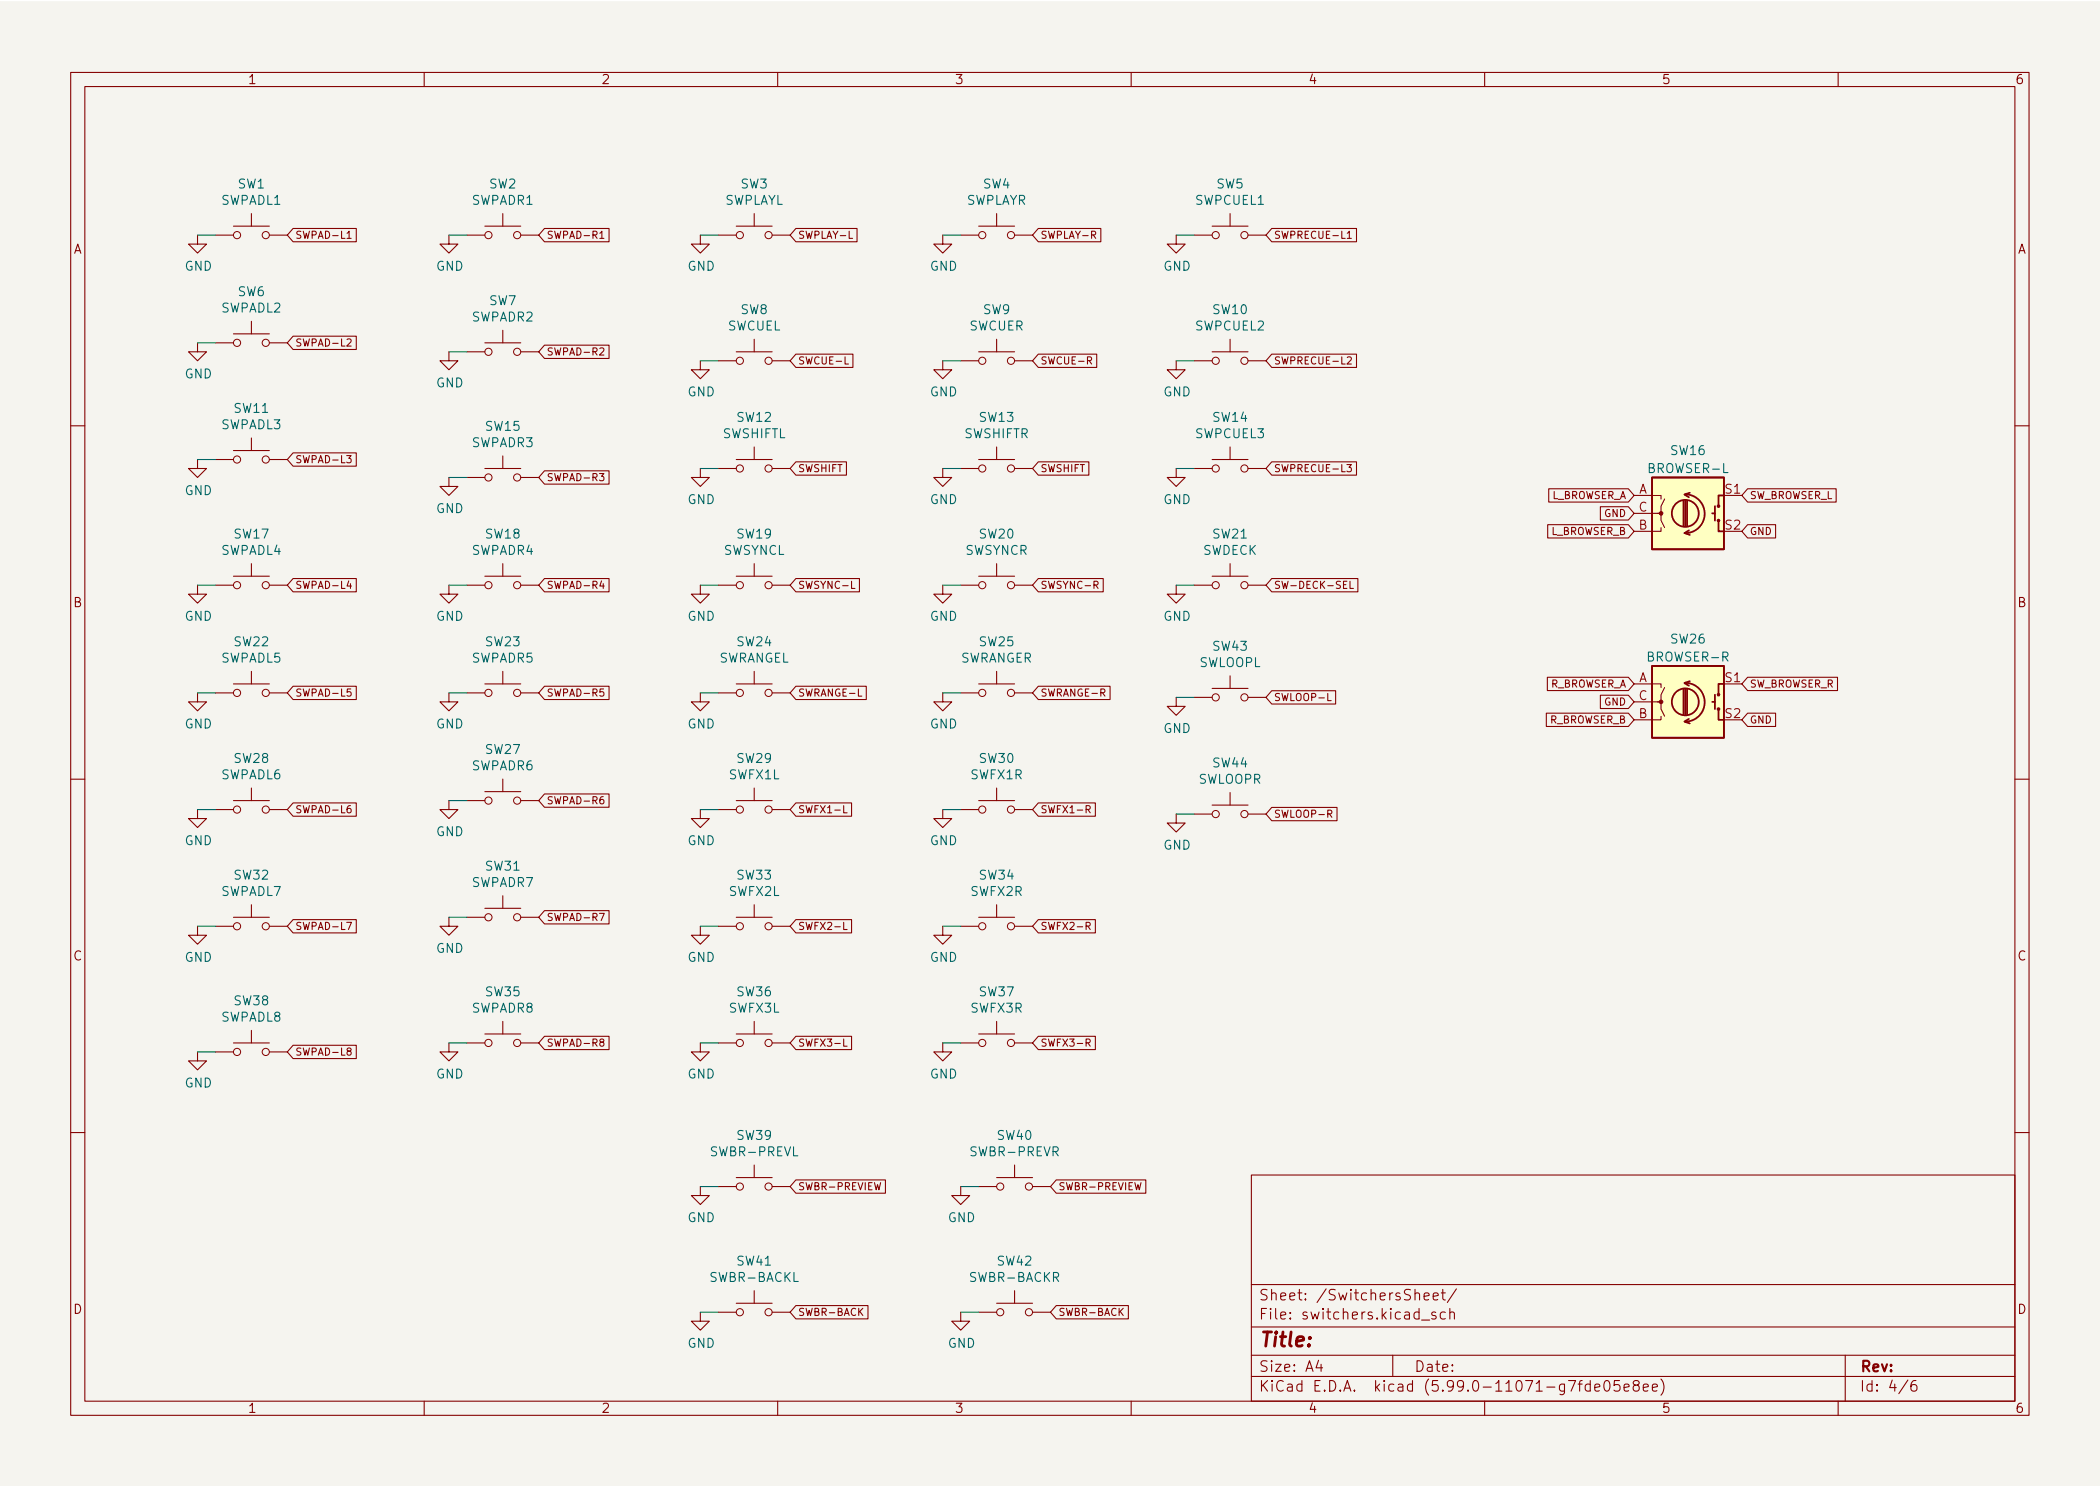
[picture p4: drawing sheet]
<svg xmlns="http://www.w3.org/2000/svg" width="297mm" height="210mm" viewBox="0 0 297 210" stroke-linecap="round" stroke-linejoin="round" font-family="sans-serif">
<path d="M0 .2h297v210.1h-297z" fill="#f5f4ef" stroke="#f5f4ef" stroke-width=".14"/>
<g fill="none" stroke="#840000" stroke-width=".15">
<path d="M10 10.2h277v190.1h-277zM12 12.2h273v186.1h-273zM60 10.2v2M110 10.2v2M160 10.2v2M210 10.2v2M260 10.2v2M27.9 33.3v1.2h1.3l-1.3 1.3-1.2-1.3h1.2M30.5 33.3h2.5M33 32h5.1M35.6 30.2v1.8M38.1 33.3h2.5"/>
<path d="M41.5 32.3h8.9v1.9h-8.9l-.9-.9zM49.1 33l.3-.3v1M49.1 33.7h.6M63.5 33.3v1.2h1.3l-1.3 1.3-1.3-1.3h1.3M66 33.3h2.6M68.6 32h5.1M71.1 30.2v1.8M73.7 33.3h2.5M77 32.3h9.1v1.9h-9.1l-.8-.9zM84.8 33l.3-.3v1M84.8 33.7h.6M99.1 33.3v1.2h1.2l-1.2 1.3-1.3-1.3h1.3"/>
<path d="M101.6 33.3h2.5M104.1 32h5.1M106.7 30.2v1.8M109.2 33.3h2.6M112.6 32.3h8.6v1.9h-8.6l-.8-.9zM120.1 32.7v1h.5M133.3 33.3v1.2h1.3l-1.3 1.3-1.2-1.3h1.2M135.9 33.3h2.5M138.4 32h5.1M141 30.2v1.8M143.5 33.3h2.5M146.9 32.3h8.8v1.9h-8.8l-.9-.9z"/>
<path d="M154.4 33.2h.5l.1-.1-.1-.3-.5-.1v1M154.6 33.2l.4 .5M166.4 33.3v1.2h1.2l-1.2 1.3-1.3-1.3h1.3M168.9 33.3h2.5M171.4 32h5.1M174 30.2v1.8M176.5 33.3h2.6M179.9 32.3h12v1.9h-12l-.8-.9zM190.6 33l.3-.3v1M190.6 33.7h.5M27.9 48.5v1.3h1.3l-1.3 1.2-1.2-1.2h1.2M30.5 48.5h2.5"/>
<path d="M33 47.2h5.1M35.6 45.5v1.7M38.1 48.5h2.5M41.5 47.6h8.9v1.8h-8.9l-.9-.9zM49.1 48h.4l.2 .2-.7 .8h.7M63.5 49.8v1.2h1.3l-1.3 1.3-1.3-1.3h1.3M66 49.8h2.6M68.6 48.5h5.1M71.1 46.7v1.8M73.7 49.8h2.5M77 48.8h9.1v1.9h-9.1l-.8-.9zM84.8 49.3l.4-.1 .2 .3-.6 .7h.6"/>
<path d="M99.1 51v1.3h1.2l-1.2 1.3-1.3-1.3h1.3M101.6 51h2.5M104.1 49.8h5.1M106.7 48v1.8M109.2 51h2.6M112.6 50.1h8v1.9h-8l-.8-1zM119.5 50.5v1h.5M133.3 51v1.3h1.3l-1.3 1.3-1.2-1.3h1.2M135.9 51h2.5M138.4 49.8h5.1M141 48v1.8M143.5 51h2.5"/>
<path d="M146.9 50.1h8.2v1.9h-8.2l-.9-1zM153.8 51h.5l.1-.2v-.2l-.6-.1v1M154.1 51l.3 .5M166.4 51v1.3h1.2l-1.2 1.3-1.3-1.3h1.3M168.9 51h2.5M171.4 49.8h5.1M174 48v1.8M176.5 51h2.6M179.9 50.1h12v1.9h-12l-.8-1zM190.6 50.6l.4-.1 .1 .3-.6 .7h.6M10 60.2h2M27.9 65v1.3h1.3l-1.3 1.3-1.2-1.3h1.2"/>
<path d="M30.5 65h2.5M33 63.7h5.1M35.6 62v1.7M35.6 79.8v1.7M38.1 65h2.5M41.5 64.1h8.9v1.9h-8.9l-.9-1zM49 64.5h.7l-.4 .3 .3 .1v.5l-.1 .1-.5-.1M63.5 67.6v1.2h1.3l-1.3 1.3-1.3-1.3h1.3M66 67.6h2.6M68.6 66.3h5.1M71.1 64.5v1.8M71.1 79.8v1.7"/>
<path d="M73.7 67.6h2.5M77 66.6h9.1v1.9h-9.1l-.8-.9zM84.8 67h.6l-.3 .4 .3 .1v.4l-.2 .1-.4-.1M99.1 66.3v1.3h1.2l-1.2 1.2-1.3-1.2h1.3M101.6 66.3h2.5M104.1 65h5.1M106.7 63.2v1.8M106.7 79.8v1.7M109.2 66.3h2.6M112.6 65.3h7.1v1.9h-7.1l-.8-.9zM133.3 66.3v1.3h1.3l-1.3 1.2-1.2-1.2h1.2M135.9 66.3h2.5"/>
<path d="M138.4 65h5.1M141 63.2v1.8M141 79.8v1.7M143.5 66.3h2.5M146.9 65.3h7.1v1.9h-7.1l-.9-.9zM166.4 66.3v1.3h1.2l-1.2 1.2-1.3-1.2h1.3M168.9 66.3h2.5M171.4 65h5.1M174 63.2v1.8M174 79.8v1.7M176.5 66.3h2.6M179.9 65.3h12v1.9h-12l-.8-.9z"/>
<path d="M190.5 65.7h.6l-.3 .4 .3 .1v.5h-.1h-.5M218.9 74.2h11.4l.8 1-.8 .9h-11.4zM219.1 69.2h11.2l.8 .9-.8 .9h-11.2zM226.4 71.7h3.9l.8 .9-.8 1h-3.9zM231.1 70.1h3.8v.5M231.1 72.6h3.8v1.1l.6 1M234.9 74.7v.5h-3.8M235.5 70.6l-.6 1v1h-.5M247.2 69.2h12.5v1.8h-12.5l-.8-.9zM247.2 74.2h4v1.9h-4l-.8-.9zM285 60.2h2M27.9 98v1.3h1.3l-1.3 1.3-1.2-1.3h1.2"/>
<path d="M27.9 82.8v1.3h1.3l-1.3 1.2-1.2-1.2h1.2M30.5 82.8h2.5M30.5 98h2.5M33 81.5h5.1M33 96.8h5.1M35.6 95v1.8M38.1 82.8h2.5M38.1 98h2.5M41.5 97.1h8.9v1.9h-8.9l-.9-1zM41.5 81.9h8.9v1.8h-8.9l-.9-.9zM49.3 82.2l-.2 .7h.6M49.6 82.6v.7"/>
<path d="M49.6 97.5h-.5v.5l.1-.1h.4l.1 .2-.1 .3-.1 .1-.4-.1M63.5 98v1.3h1.3l-1.3 1.3-1.3-1.3h1.3M63.5 82.8v1.3h1.3l-1.3 1.2-1.3-1.2h1.3M66 82.8h2.6M66 98h2.6M68.6 81.5h5.1M68.6 96.8h5.1M71.1 95v1.8M73.7 82.8h2.5M73.7 98h2.5M77 81.9h9.1v1.8h-9.1l-.8-.9zM77 97.1h9.1v1.9h-9.1l-.8-1z"/>
<path d="M85.1 82.2l-.3 .7h.7M85.3 82.6v.7M85.4 97.5h-.5l-.1 .5 .2-.1h.3l.1 .2v.3l-.2 .1-.4-.1M99.1 82.8v1.3h1.2l-1.2 1.2-1.3-1.2h1.3M99.1 98v1.3h1.2l-1.2 1.3-1.3-1.3h1.3M101.6 82.8h2.5M101.6 98h2.5M104.1 81.5h5.1M104.1 96.8h5.1M106.7 95v1.8M109.2 82.8h2.6M109.2 98h2.6"/>
<path d="M112.6 97.1h9.9v1.9h-9.9l-.8-1zM112.6 81.9h9v1.8h-9l-.8-.9zM120.5 82.2v1.1h.4M121.4 97.5v1h.5M133.3 98v1.3h1.3l-1.3 1.3-1.2-1.3h1.2M133.3 82.8v1.3h1.3l-1.3 1.2-1.2-1.2h1.2M135.9 82.8h2.5M135.9 98h2.5M138.4 81.5h5.1M138.4 96.8h5.1M141 95v1.8M143.5 82.8h2.5"/>
<path d="M143.5 98h2.5M146.9 81.9h9.1v1.8h-9.1l-.9-.9zM146.9 97.1h10.1v1.9h-10.1l-.9-1zM154.7 82.8l.5-.1 .1-.1v-.3l-.6-.1v1.1M155 82.8l.3 .5M166.4 82.8v1.3h1.2l-1.2 1.2-1.3-1.2h1.3M166.4 98.7v1.2h1.2l-1.2 1.3-1.3-1.3h1.3M168.9 82.8h2.5M168.9 98.7h2.5M171.4 81.5h5.1M171.4 97.4h5.1M174 95.6v1.8"/>
<path d="M176.5 82.8h2.6M176.5 98.7h2.6M179.9 81.9h12.2v1.8h-12.2l-.8-.9zM179.9 97.7h9v1.9h-9l-.8-.9zM187.8 98.1v1h.5M190.5 82.2h-.5v1.1h.5M191 82.2v1.1h.4M218.9 95.8h11.4l.8 1-.8 .9h-11.4zM226.4 98.4h3.9l.8 .9-.8 .9h-3.9zM231.1 96.8h3.8v.5M231.1 99.3h3.8v1l.6 1M235.5 97.3l-.6 1v1h-.5"/>
<path d="M247.2 95.8h12.7v1.9h-12.7l-.8-.9zM10 110.2h2M27.9 114.5v1.3h1.3l-1.3 1.3-1.2-1.3h1.2M30.5 114.5h2.5M33 113.3h5.1M35.6 111.5v1.8M38.1 114.5h2.5M41.5 113.6h8.9v1.9h-8.9l-.9-1zM49.6 114h-.3a.68 .68 0 0 0 0 1l.3-.1 .1-.3-.2-.2h-.2l-.2 .2M63.5 113.3v1.2h1.3l-1.3 1.3-1.3-1.3h1.3M66 113.3h2.6M68.6 112h5.1"/>
<path d="M71.1 110.2v1.8M73.7 113.3h2.5M77 112.3h9.1v1.9h-9.1l-.8-.9zM85.3 112.7l-.3 .1a.68 .68 0 0 0 0 .9l.4-.1v-.3l-.2-.2h-.2l-.2 .2M99.1 114.5v1.3h1.2l-1.2 1.3-1.3-1.3h1.3M101.6 114.5h2.5M104.1 113.3h5.1M106.7 111.5v1.8M109.2 114.5h2.6M112.6 113.6h7.9v1.9h-7.9l-.8-1zM119.3 114v1h.5M133.3 114.5v1.3h1.3l-1.3 1.3-1.2-1.3h1.2"/>
<path d="M135.9 114.5h2.5M138.4 113.3h5.1M141 111.5v1.8M143.5 114.5h2.5M146.9 113.6h8v1.9h-8l-.9-1zM153.6 114.5h.5l.1-.2v-.2l-.6-.1v1M153.9 114.5l.3 .5M166.4 115.2v1.3h1.2l-1.2 1.2-1.3-1.2h1.3M168.9 115.2h2.5M171.4 113.9h5.1M174 112.1v1.8M176.5 115.2h2.6"/>
<path d="M179.9 114.2h9.2v1.9h-9.2l-.8-.9zM187.8 115.2l.5-.1 .1-.1-.1-.3-.5-.1v1M188.1 115.2l.3 .4M218.7 100.9h11.6l.8 .9-.8 1h-11.6zM234.9 101.3v.5h-3.8M247.2 100.9h4v1.9h-4l-.8-1zM285 110.2h2M27.9 131.1v1.2h1.3l-1.3 1.3-1.2-1.3h1.2M30.5 131.1h2.5M33 129.8h5.1M35.6 128v1.8M38.1 131.1h2.5"/>
<path d="M41.5 130.1h8.9v1.9h-8.9l-.9-.9zM49 130.5h.7l-.4 1M63.5 129.8v1.3h1.3l-1.3 1.2-1.3-1.2h1.3M66 129.8h2.6M68.6 128.5h5.1M71.1 126.7v1.8M73.7 129.8h2.5M77 128.8h9.1v1.9h-9.1l-.8-.9zM84.8 129.2h.7l-.5 1M99.1 131.1v1.2h1.2l-1.2 1.3-1.3-1.3h1.3M101.6 131.1h2.5M104.1 129.8h5.1"/>
<path d="M106.7 128v1.8M109.2 131.1h2.6M112.6 130.1h7.9v1.9h-7.9l-.8-.9zM119.3 130.5v1h.5M133.3 131.1v1.2h1.3l-1.3 1.3-1.2-1.3h1.2M135.9 131.1h2.5M138.4 129.8h5.1M141 128v1.8M143.5 131.1h2.5M146.9 130.1h8v1.9h-8l-.9-.9zM153.6 131h.5l.1-.2v-.2l-.6-.1v1M153.9 131l.3 .5"/>
<path d="M27.9 148.8v1.3h1.3l-1.3 1.3-1.2-1.3h1.2M30.5 148.8h2.5M33 147.6h5.1M35.6 145.8v1.8M38.1 148.8h2.5M41.5 147.9h8.9v1.9h-8.9l-.9-1zM49.3 148.7l-.2-.2v-.1l.2-.1h.3l.1 .2-.1 .1-.4 .2-.1 .1v.3l.2 .1 .3-.1 .1-.1-.1-.3-.1-.1M63.5 147.6v1.2h1.3l-1.3 1.3-1.3-1.3h1.3M66 147.6h2.6M68.6 146.3h5.1M71.1 144.5v1.8M73.7 147.6h2.5"/>
<path d="M77 146.6h9.1v1.9h-9.1l-.8-.9zM85 147.4l-.2-.1 .1-.2 .1-.1 .3 .1 .1 .1v.2l-.5 .1-.1 .1 .1 .3 .1 .1h.3l.1-.2v-.3l-.2-.1M99.1 147.6v1.2h1.2l-1.2 1.3-1.3-1.3h1.3M101.6 147.6h2.5M104.1 146.3h5.1M106.7 144.5v1.8M109.2 147.6h2.6M112.6 146.6h7.9v1.9h-7.9l-.8-.9zM119.3 147v1h.5M133.3 147.6v1.2h1.3l-1.3 1.3-1.2-1.3h1.2M135.9 147.6h2.5M138.4 146.3h5.1"/>
<path d="M141 144.5v1.8M143.5 147.6h2.5M146.9 146.6h8v1.9h-8l-.9-.9zM153.6 147.5h.5l.1-.1v-.3l-.6-.1v1M153.9 147.5l.3 .5M10 160.2h2M99.1 167.9v1.3h1.2l-1.2 1.2-1.3-1.2h1.3M101.6 167.9h2.5M104.1 166.6h5.1M106.7 164.8v1.8M109.2 167.9h2.6M112.6 166.9h12.6v1.9h-12.6l-.8-.9z"/>
<path d="M123.7 167.3l.2 1 .2-.7 .2 .7 .3-1M135.9 167.9v1.3h1.3l-1.3 1.2-1.3-1.2h1.3M138.4 167.9h2.6M141 166.6h5M143.5 164.8v1.8M146 167.9h2.6M149.4 166.9h12.7v1.9h-12.7l-.8-.9zM160.5 167.3l.3 1 .2-.7 .2 .7 .2-1M177 166.3h108v32h-108zM285 160.2h2M60 198.3v2M99.1 185.7v1.2h1.2l-1.2 1.3-1.3-1.3h1.3"/>
<path d="M101.6 185.7h2.5M104.1 184.4h5.1M106.7 182.6v1.8M109.2 185.7h2.6M110 198.3v2M112.6 184.7h10.2v1.9h-10.2l-.8-.9zM121.6 185.5l.4 .6M122 185.1l-.5 .6M135.9 185.7v1.2h1.3l-1.3 1.3-1.3-1.3h1.3M138.4 185.7h2.6M141 184.4h5M143.5 182.6v1.8"/>
<path d="M146 185.7h2.6M149.4 184.7h10.2v1.9h-10.2l-.8-.9zM158.4 185.5l.5 .6M158.9 185.1l-.6 .6M160 198.3v2M177 194.8h108M177 191.8h108M177 187.8h108M177 181.8h108M186.5 192.5l-.4 1h1M186.9 193v1M197 191.8v3"/>
<path d="M201.1 186.8h1.1M201.4 183.4l.7-.1v-.3l-.5-.1-.2 .2 .1 .8h.1h.5M202.7 183.4l.7-.1v-.3l-.5-.1-.2 .2 .1 .8h.1h.5M203.1 185.7l-.4-.1-.2 .2 .1 .3 .5 .1v.1v.3h-.2h-.4M203.9 182.9h.5M204.1 182.4v1.3v.2h.3M204.4 185.7l-.4-.1-.3 .3v.4l.2 .3h.1h.4M205.1 185.8a.37 .37 0 0 1 .6 0v.8M205.1 185.1v1.5M206 182.4l-1.3 1.9M210 198.3v2M224.9 195.9l-.4-.1-.3 .3v.4l.2 .3h.1h.4"/>
<path d="M224.9 195.3v1.5M225.6 196.3l.7-.1-.1-.3-.4-.1-.2 .2v.8h.2h.4M227.1 195.4a.36 .36 0 0 1 .5 .2 .77 .77 0 0 1-.4 1.2 1 1 0 0 1-.1-1.4zM229.1 195.3h-.7l-.1 .7 .2-.1 .5 .1 .1 .2v.5l-.2 .1h-.4l-.2-.1M229.7 196.3l.7-.1v-.3l-.5-.1-.2 .2 .1 .8h.1h.5M231.3 196l-.2-.1a.31 .31 0 0 1-.1-.3 .31 .31 0 0 1 .3-.3h.3l.3 .3-.2 .3-.4 .1-.3 .3 .1 .4 .2 .1h.3l.3-.3v-.2l-.3-.3M232.4 196.3l.7-.1v-.3l-.5-.1-.2 .2 .1 .8h.1h.5M233.7 196.3l.7-.1v-.3l-.5-.1-.2 .2 .1 .8h.1h.5M234.9 195.1a1.72 1.72 0 0 1 0 2.3M260 198.3v2M261 191.8v6.5M269.9 195.3l-1.3 1.9"/>
<path d="M271 195.3a.6 .6 0 0 0-.7 .7v.5l.1 .3h.5l.2-.1 .1-.5-.2-.2-.4-.1-.3 .3"/>
</g>
<g fill="none" stroke="#840000" stroke-width=".14">
<circle cx="33.5" cy="33.3" r=".51"/>
<circle cx="37.6" cy="33.3" r=".51"/>
<circle cx="69.1" cy="33.3" r=".51"/>
<circle cx="73.2" cy="33.3" r=".51"/>
<circle cx="104.6" cy="33.3" r=".51"/>
<circle cx="108.7" cy="33.3" r=".51"/>
<circle cx="138.9" cy="33.3" r=".51"/>
<circle cx="143" cy="33.3" r=".51"/>
<circle cx="172" cy="33.3" r=".51"/>
<circle cx="176" cy="33.3" r=".51"/>
<circle cx="33.5" cy="48.5" r=".51"/>
<circle cx="37.6" cy="48.5" r=".51"/>
<circle cx="69.1" cy="49.8" r=".51"/>
<circle cx="73.2" cy="49.8" r=".51"/>
<circle cx="104.6" cy="51" r=".51"/>
<circle cx="108.7" cy="51" r=".51"/>
<circle cx="138.9" cy="51" r=".51"/>
<circle cx="143" cy="51" r=".51"/>
<circle cx="172" cy="51" r=".51"/>
<circle cx="176" cy="51" r=".51"/>
<circle cx="33.5" cy="65" r=".51"/>
<circle cx="37.6" cy="65" r=".51"/>
<circle cx="69.1" cy="67.6" r=".51"/>
<circle cx="73.2" cy="67.6" r=".51"/>
<circle cx="104.6" cy="66.3" r=".51"/>
<circle cx="108.7" cy="66.3" r=".51"/>
<circle cx="138.9" cy="66.3" r=".51"/>
<circle cx="143" cy="66.3" r=".51"/>
<circle cx="172" cy="66.3" r=".51"/>
<circle cx="176" cy="66.3" r=".51"/>
<circle cx="33.5" cy="82.8" r=".51"/>
<circle cx="33.5" cy="98" r=".51"/>
<circle cx="37.6" cy="82.8" r=".51"/>
<circle cx="37.6" cy="98" r=".51"/>
<circle cx="69.1" cy="82.8" r=".51"/>
<circle cx="69.1" cy="98" r=".51"/>
<circle cx="73.2" cy="82.8" r=".51"/>
<circle cx="73.2" cy="98" r=".51"/>
<circle cx="104.6" cy="82.8" r=".51"/>
<circle cx="104.6" cy="98" r=".51"/>
<circle cx="108.7" cy="98" r=".51"/>
<circle cx="108.7" cy="82.8" r=".51"/>
<circle cx="138.9" cy="82.8" r=".51"/>
<circle cx="138.9" cy="98" r=".51"/>
<circle cx="143" cy="98" r=".51"/>
<circle cx="143" cy="82.8" r=".51"/>
<circle cx="172" cy="82.8" r=".51"/>
<circle cx="172" cy="98.7" r=".51"/>
<circle cx="176" cy="82.8" r=".51"/>
<circle cx="176" cy="98.7" r=".51"/>
<circle cx="33.5" cy="114.5" r=".51"/>
<circle cx="37.6" cy="114.5" r=".51"/>
<circle cx="69.1" cy="113.3" r=".51"/>
<circle cx="73.2" cy="113.3" r=".51"/>
<circle cx="104.6" cy="114.5" r=".51"/>
<circle cx="108.7" cy="114.5" r=".51"/>
<circle cx="138.9" cy="114.5" r=".51"/>
<circle cx="143" cy="114.5" r=".51"/>
<circle cx="172" cy="115.2" r=".51"/>
<circle cx="176" cy="115.2" r=".51"/>
<circle cx="33.5" cy="131.1" r=".51"/>
<circle cx="37.6" cy="131.1" r=".51"/>
<circle cx="69.1" cy="129.8" r=".51"/>
<circle cx="73.2" cy="129.8" r=".51"/>
<circle cx="104.6" cy="131.1" r=".51"/>
<circle cx="108.7" cy="131.1" r=".51"/>
<circle cx="138.9" cy="131.1" r=".51"/>
<circle cx="143" cy="131.1" r=".51"/>
<circle cx="33.5" cy="148.8" r=".51"/>
<circle cx="37.6" cy="148.8" r=".51"/>
<circle cx="69.1" cy="147.6" r=".51"/>
<circle cx="73.2" cy="147.6" r=".51"/>
<circle cx="104.6" cy="147.6" r=".51"/>
<circle cx="108.7" cy="147.6" r=".51"/>
<circle cx="138.9" cy="147.6" r=".51"/>
<circle cx="143" cy="147.6" r=".51"/>
<circle cx="104.6" cy="167.9" r=".51"/>
<circle cx="108.7" cy="167.9" r=".51"/>
<circle cx="141.5" cy="167.9" r=".51"/>
<circle cx="145.5" cy="167.9" r=".51"/>
<circle cx="104.6" cy="185.7" r=".51"/>
<circle cx="108.7" cy="185.7" r=".51"/>
<circle cx="141.5" cy="185.7" r=".51"/>
<circle cx="145.5" cy="185.7" r=".51"/>
</g>
<g fill="#ffffc2" stroke="#ffffc2" stroke-width=".14">
<path d="M233.7 67.6h10.1v10.1h-10.1z"/>
<path d="M233.7 94.2h10.1v10.2h-10.1z"/>
</g>
<g fill="none" stroke="#840000" stroke-width=".25">
<path d="M233.7 67.6h10.1v10.1h-10.1zM238.1 70.9v3.5M238.4 70.9v3.5M238.4 69.9a2.74 2.74 0 0 1 2.7 2.8 2.74 2.74 0 0 1-2.7 2.7M238.6 70.9v3.5M238.9 75.1l-.6 .3 .7 .3M239 69.7l-.7 .3 .6 .4M242.2 72.6h.4M242.6 71.6v2.1M243.1 73.7v1.5h.7M243.8 70.1h-.7v1.5M233.7 94.2h10.1v10.2h-10.1z"/>
<path d="M238.1 97.5v3.6M238.4 97.5v3.6M238.4 96.6a2.74 2.74 0 0 1 2.7 2.8 2.74 2.74 0 0 1-2.7 2.7M238.6 97.5v3.6M239 96.4l-.7 .2 .6 .4M242.2 99.3h.4M242.6 98.3v2M243.8 96.8h-.7v1.5M238.9 101.7l-.6 .4 .7 .3M243.1 100.3v1.5h.7"/>
<circle cx="238.4" cy="72.6" r="1.9"/>
<circle cx="243.1" cy="73.7" r=".13"/>
<circle cx="243.1" cy="71.6" r=".13"/>
<circle cx="238.4" cy="99.3" r="1.9"/>
<circle cx="243.1" cy="98.3" r=".13"/>
<circle cx="243.1" cy="100.3" r=".13"/>
</g>
<g fill="#840000" stroke="#840000" stroke-width=".14">
<circle cx="234.9" cy="72.6" r=".25"/>
<circle cx="234.9" cy="99.3" r=".25"/>
</g>
<path d="M112.3 180v1.3h.6" fill="none" stroke="#006464" stroke-width=".15"/>
<g fill="none" stroke="#009600" stroke-width=".15">
<path d="M27.9 33.3h2.6M63.5 33.3h2.5M99.1 33.3h2.5M133.3 33.3h2.6M166.4 33.3h2.5M27.9 48.5h2.6M63.5 49.8h2.5M99.1 51h2.5M133.3 51h2.6M166.4 51h2.5M27.9 65h2.6M63.5 67.6h2.5"/>
<path d="M99.1 66.3h2.5M133.3 66.3h2.6M166.4 66.3h2.5M27.9 82.8h2.6M27.9 98h2.6M63.5 82.8h2.5M63.5 98h2.5M99.1 82.8h2.5M99.1 98h2.5M133.3 82.8h2.6M133.3 98h2.6M166.4 82.8h2.5"/>
<path d="M166.4 98.7h2.5M27.9 114.5h2.6M63.5 113.3h2.5M99.1 114.5h2.5M133.3 114.5h2.6M166.4 115.2h2.5M27.9 131.1h2.6M63.5 129.8h2.5M99.1 131.1h2.5M133.3 131.1h2.6M27.9 148.8h2.6M63.5 147.6h2.5"/>
<path d="M99.1 147.6h2.5M133.3 147.6h2.6M99.1 167.9h2.5M135.9 167.9h2.5M99.1 185.7h2.5M135.9 185.7h2.5"/>
</g>
<text font-size="2.8" fill="#840000" x="178" y="190.6">Title:</text>
<g font-size="2.1" fill="#840000">
<text x="178" y="184">Sheet: /SwitchersSheet/</text>
<text x="178" y="186.7">File: switchers.kicad_sch</text>
<text x="178" y="196.9">KiCad E.D.A. kicad (5.99.0-11071-g7fde05e8ee)</text>
<text x="178" y="194.1">Size: A4</text>
<text x="200" y="194.1">Date:</text>
<text x="263" y="194.1">Rev:</text>
<text x="263" y="196.9">Id: 4/6</text>
</g>
<g font-size="1.8" fill="#840000">
<text x="35" y="11.9">1</text>
<text x="85" y="11.9">2</text>
<text x="135" y="11.9">3</text>
<text x="185" y="11.9">4</text>
<text x="235" y="11.9">5</text>
<text x="285" y="11.9">6</text>
<text x="10.3" y="35.9">A</text>
<text x="285.3" y="35.9">A</text>
<text x="10.3" y="85.9">B</text>
<text x="285.3" y="85.9">B</text>
<text x="10.3" y="135.9">C</text>
<text x="285.3" y="135.9">C</text>
<text x="10.3" y="185.9">D</text>
<text x="285.3" y="185.9">D</text>
<text x="35" y="199.9">1</text>
<text x="85" y="199.9">2</text>
<text x="135" y="199.9">3</text>
<text x="185" y="199.9">4</text>
<text x="235" y="199.9">5</text>
<text x="285" y="199.9">6</text>
</g>
<g font-size="1.8" fill="#006464">
<text x="31.2" y="29">SWPADL1</text>
<text x="33.6" y="26.7">SW1</text>
<text x="66.7" y="29">SWPADR1</text>
<text x="69.2" y="26.7">SW2</text>
<text x="102.4" y="29">SWPLAYL</text>
<text x="104.8" y="26.7">SW3</text>
<text x="136.5" y="29">SWPLAYR</text>
<text x="139.1" y="26.7">SW4</text>
<text x="169.1" y="29">SWPCUEL1</text>
<text x="172.1" y="26.7">SW5</text>
<text x="26.1" y="38.3">GND</text>
<text x="33.6" y="41.9">SW6</text>
<text x="61.7" y="38.3">GND</text>
<text x="97.2" y="38.3">GND</text>
<text x="131.5" y="38.3">GND</text>
<text x="164.5" y="38.3">GND</text>
<text x="31.2" y="44.2">SWPADL2</text>
<text x="66.7" y="45.5">SWPADR2</text>
<text x="69.2" y="43.2">SW7</text>
<text x="102.8" y="46.8">SWCUEL</text>
<text x="104.8" y="44.4">SW8</text>
<text x="137" y="46.8">SWCUER</text>
<text x="139.1" y="44.4">SW9</text>
<text x="169.1" y="46.8">SWPCUEL2</text>
<text x="171.6" y="44.4">SW10</text>
<text x="26.1" y="53.5">GND</text>
<text x="33.2" y="58.4">SW11</text>
<text x="61.7" y="54.8">GND</text>
<text x="97.2" y="56.1">GND</text>
<text x="104.3" y="59.7">SW12</text>
<text x="131.5" y="56.1">GND</text>
<text x="138.6" y="59.7">SW13</text>
<text x="164.5" y="56.1">GND</text>
<text x="171.6" y="59.7">SW14</text>
<text x="31.2" y="60.7">SWPADL3</text>
<text x="66.7" y="63.3">SWPADR3</text>
<text x="68.7" y="61">SW15</text>
<text x="102.2" y="62">SWSHIFTL</text>
<text x="136.4" y="62">SWSHIFTR</text>
<text x="169.1" y="62">SWPCUEL3</text>
<text x="236.4" y="64.4">SW16</text>
<text x="26.1" y="70">GND</text>
<text x="97.2" y="71.3">GND</text>
<text x="131.5" y="71.3">GND</text>
<text x="164.5" y="71.3">GND</text>
<text x="233.3" y="66.9">BROWSER-L</text>
<text x="33.2" y="76.2">SW17</text>
<text x="61.7" y="72.6">GND</text>
<text x="68.7" y="76.2">SW18</text>
<text x="104.3" y="76.2">SW19</text>
<text x="138.6" y="76.2">SW20</text>
<text x="171.6" y="76.2">SW21</text>
<text x="31.2" y="78.5">SWPADL4</text>
<text x="66.7" y="78.5">SWPADR4</text>
<text x="102.3" y="78.5">SWSYNCL</text>
<text x="136.4" y="78.5">SWSYNCR</text>
<text x="170.1" y="78.5">SWDECK</text>
<text x="26.1" y="87.8">GND</text>
<text x="61.7" y="87.8">GND</text>
<text x="97.2" y="87.8">GND</text>
<text x="131.5" y="87.8">GND</text>
<text x="164.5" y="87.8">GND</text>
<text x="31.2" y="93.7">SWPADL5</text>
<text x="33.2" y="91.4">SW22</text>
<text x="66.7" y="93.7">SWPADR5</text>
<text x="68.7" y="91.4">SW23</text>
<text x="101.5" y="93.7">SWRANGEL</text>
<text x="104.3" y="91.4">SW24</text>
<text x="135.7" y="93.7">SWRANGER</text>
<text x="138.6" y="91.4">SW25</text>
<text x="169.5" y="94.4">SWLOOPL</text>
<text x="171.6" y="92.1">SW43</text>
<text x="233.2" y="93.6">BROWSER-R</text>
<text x="236.4" y="91.1">SW26</text>
<text x="26.1" y="103.1">GND</text>
<text x="33.2" y="107.9">SW28</text>
<text x="61.7" y="103.1">GND</text>
<text x="68.7" y="106.7">SW27</text>
<text x="97.2" y="103.1">GND</text>
<text x="104.3" y="107.9">SW29</text>
<text x="131.5" y="103.1">GND</text>
<text x="138.6" y="107.9">SW30</text>
<text x="164.5" y="103.7">GND</text>
<text x="31.2" y="110.3">SWPADL6</text>
<text x="66.7" y="109">SWPADR6</text>
<text x="103.1" y="110.3">SWFX1L</text>
<text x="137.3" y="110.3">SWFX1R</text>
<text x="169.4" y="110.9">SWLOOPR</text>
<text x="171.6" y="108.6">SW44</text>
<text x="26.1" y="119.6">GND</text>
<text x="61.7" y="118.3">GND</text>
<text x="97.2" y="119.6">GND</text>
<text x="131.5" y="119.6">GND</text>
<text x="33.2" y="124.5">SW32</text>
<text x="66.7" y="125.5">SWPADR7</text>
<text x="68.7" y="123.2">SW31</text>
<text x="104.3" y="124.5">SW33</text>
<text x="138.6" y="124.5">SW34</text>
<text x="164.5" y="120.2">GND</text>
<text x="31.2" y="126.8">SWPADL7</text>
<text x="103.1" y="126.8">SWFX2L</text>
<text x="137.3" y="126.8">SWFX2R</text>
<text x="26.1" y="136.1">GND</text>
<text x="61.7" y="134.8">GND</text>
<text x="97.2" y="136.1">GND</text>
<text x="131.5" y="136.1">GND</text>
<text x="33.2" y="142.2">SW38</text>
<text x="66.7" y="143.3">SWPADR8</text>
<text x="68.7" y="141">SW35</text>
<text x="103.1" y="143.3">SWFX3L</text>
<text x="104.3" y="141">SW36</text>
<text x="137.3" y="143.3">SWFX3R</text>
<text x="138.6" y="141">SW37</text>
<text x="31.2" y="144.5">SWPADL8</text>
<text x="26.1" y="153.9">GND</text>
<text x="61.7" y="152.6">GND</text>
<text x="97.2" y="152.6">GND</text>
<text x="131.5" y="152.6">GND</text>
<text x="104.3" y="161.3">SW39</text>
<text x="141.1" y="161.3">SW40</text>
<text x="100.7" y="163.6">SWBR-PREVL</text>
<text x="137.5" y="163.6">SWBR-PREVR</text>
<text x="97.2" y="172.9">GND</text>
<text x="134.1" y="172.9">GND</text>
<text x="104.3" y="179.1">SW41</text>
<text x="141.1" y="179.1">SW42</text>
<text x="100.6" y="181.4">SWBR-BACKL</text>
<text x="137.3" y="181.4">SWBR-BACKR</text>
<text x="97.2" y="190.7">GND</text>
<text x="134.1" y="190.7">GND</text>
</g>
<g font-size="1.8" fill="#a90000">
<text x="231.8" y="69.8">A</text>
<text x="244" y="69.8">S1</text>
<text x="231.8" y="74.9">B</text>
<text x="231.8" y="72.4">C</text>
<text x="244" y="74.9">S2</text>
<text x="231.8" y="96.5">A</text>
<text x="231.8" y="101.6">B</text>
<text x="231.8" y="99.1">C</text>
<text x="244" y="96.5">S1</text>
<text x="244" y="101.6">S2</text>
</g>
<g font-size="1.4" fill="#840000">
<text x="41.7" y="33.8">SWPAD-L1</text>
<text x="77.3" y="33.8">SWPAD-R1</text>
<text x="112.8" y="33.8">SWPLAY-L</text>
<text x="147.1" y="33.8">SWPLAY-R</text>
<text x="180.1" y="33.8">SWPRECUE-L1</text>
<text x="41.7" y="49">SWPAD-L2</text>
<text x="77.3" y="50.3">SWPAD-R2</text>
<text x="112.8" y="51.6">SWCUE-L</text>
<text x="147.1" y="51.6">SWCUE-R</text>
<text x="180.1" y="51.6">SWPRECUE-L2</text>
<text x="41.7" y="65.5">SWPAD-L3</text>
<text x="77.3" y="68.1">SWPAD-R3</text>
<text x="112.8" y="66.8">SWSHIFT</text>
<text x="147.1" y="66.8">SWSHIFT</text>
<text x="180.1" y="66.8">SWPRECUE-L3</text>
<text x="219.2" y="70.6">L_BROWSER_A</text>
<text x="247.4" y="70.6">SW_BROWSER_L</text>
<text x="219.2" y="75.7">L_BROWSER_B</text>
<text x="226.9" y="73.1">GND</text>
<text x="247.4" y="75.7">GND</text>
<text x="41.7" y="83.3">SWPAD-L4</text>
<text x="77.3" y="83.3">SWPAD-R4</text>
<text x="112.8" y="83.3">SWSYNC-L</text>
<text x="147.1" y="83.3">SWSYNC-R</text>
<text x="180.1" y="83.3">SW-DECK-SEL</text>
<text x="41.7" y="98.5">SWPAD-L5</text>
<text x="77.3" y="98.5">SWPAD-R5</text>
<text x="112.8" y="98.5">SWRANGE-L</text>
<text x="147.1" y="98.5">SWRANGE-R</text>
<text x="180.1" y="99.2">SWLOOP-L</text>
<text x="219.1" y="97.3">R_BROWSER_A</text>
<text x="226.9" y="99.8">GND</text>
<text x="247.4" y="97.3">SW_BROWSER_R</text>
<text x="219.1" y="102.4">R_BROWSER_B</text>
<text x="247.4" y="102.4">GND</text>
<text x="77.3" y="113.8">SWPAD-R6</text>
<text x="41.7" y="115.1">SWPAD-L6</text>
<text x="112.8" y="115.1">SWFX1-L</text>
<text x="147.1" y="115.1">SWFX1-R</text>
<text x="180.1" y="115.7">SWLOOP-R</text>
<text x="41.7" y="131.6">SWPAD-L7</text>
<text x="77.3" y="130.3">SWPAD-R7</text>
<text x="112.8" y="131.6">SWFX2-L</text>
<text x="147.1" y="131.6">SWFX2-R</text>
<text x="41.7" y="149.3">SWPAD-L8</text>
<text x="77.3" y="148.1">SWPAD-R8</text>
<text x="112.8" y="148.1">SWFX3-L</text>
<text x="147.1" y="148.1">SWFX3-R</text>
<text x="112.8" y="168.4">SWBR-PREVIEW</text>
<text x="149.7" y="168.4">SWBR-PREVIEW</text>
<text x="112.8" y="186.2">SWBR-BACK</text>
<text x="149.7" y="186.2">SWBR-BACK</text>
</g>
</svg>
